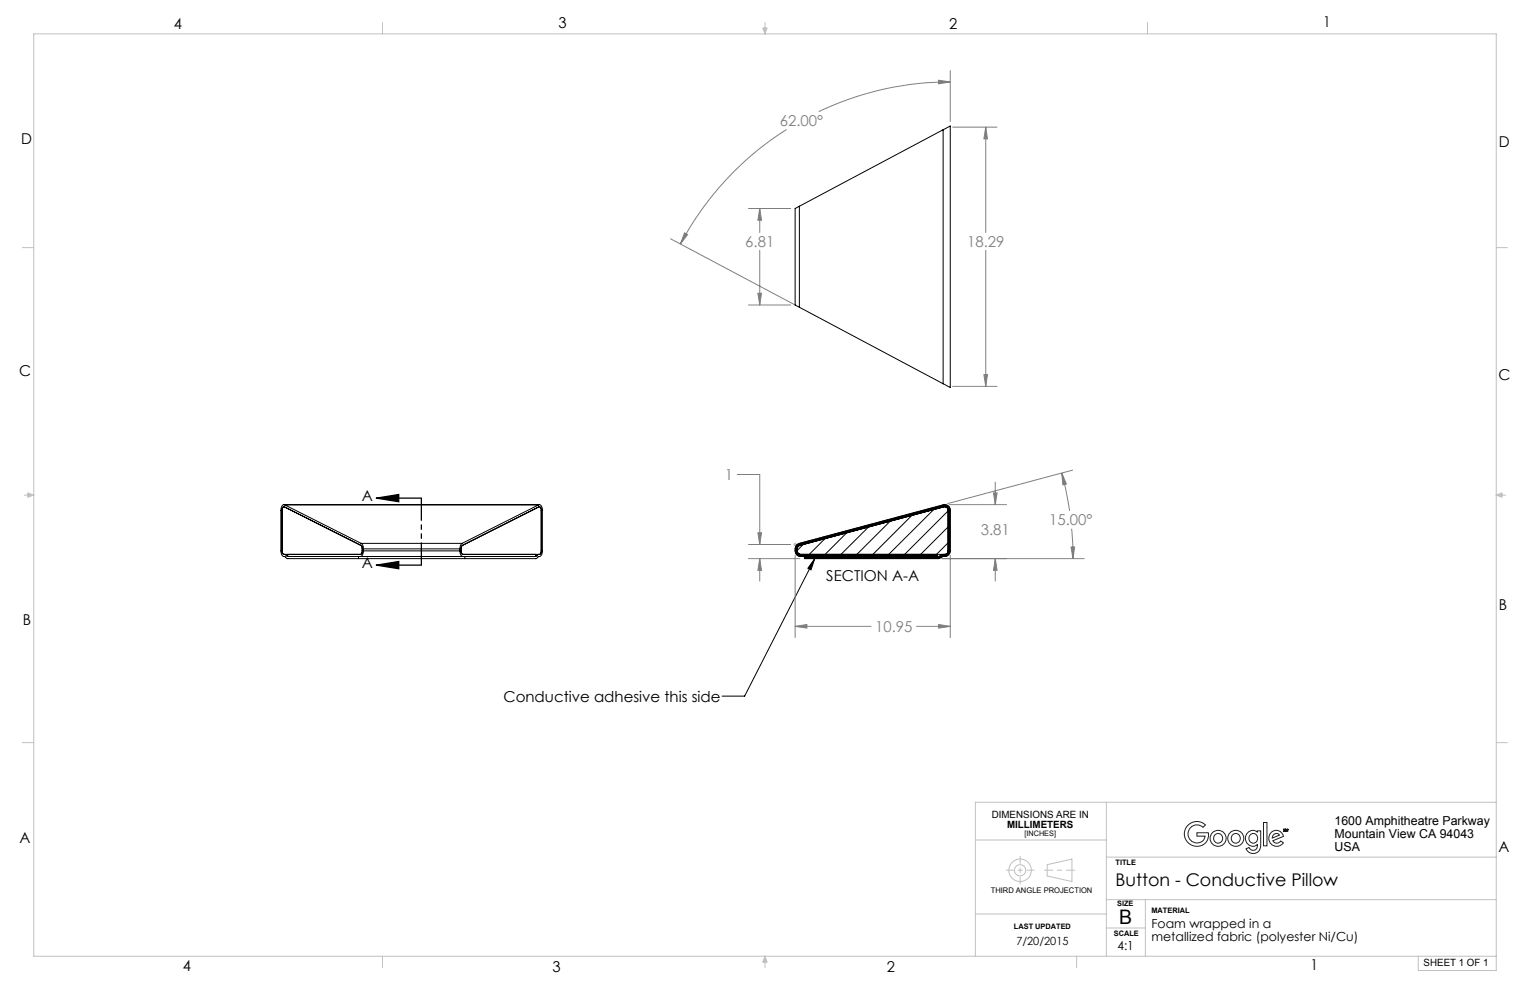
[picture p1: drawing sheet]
<svg xmlns="http://www.w3.org/2000/svg" width="432mm" height="279mm" viewBox="0 0 432 279" stroke-linecap="round" stroke-linejoin="round" font-family="sans-serif">
<!-- layer: Layer 1 -->
<path d="M229.9 157.7l-1 3.1-.9-.4zM229.9 157.7l-19.8 38.8h-6.3" fill="none" stroke="#000" stroke-width=".28"/>
<path d="M106.2 140.6l6.3-1v2zM106.2 159.5l6.3-1v2zM106.2 140.6h12.7M106.2 159.5h12.7" fill="none" stroke="#000" stroke-width=".35"/>
<g fill="none" stroke="#808080" stroke-width=".28">
<path d="M268.2 19.9v14.4M222 36.5a86.3 86.3 0 0 0-30 32.4M264.9 22.6l3.3 .5-3.3 .6zM268.2 23.1a86 86 0 0 0-37.1 8.4M268.9 35.9h12.5M278.2 35.9v29.7M278.2 35.9l.5 3.3h-1zM211.2 58.8h11.9M214.4 58.8v6.8M214.4 58.8l.5 3.4h-1zM189.2 67.4l35.3 18.7M193.2 65.7l.9 .5-2.1 2.7z"/>
<path d="M214.4 70.7v15.4M278.2 70.7v38.3M211.2 86.1h11.9M213.9 82.8h1l-.5 3.3zM268.9 109h12.5M277.7 105.7h1l-.5 3.3zM208.1 133.9h6.3v19.8M280.4 139.1h1l-.5 3.3zM280.9 136.1v6.3M299.6 133.5l1.4 3.1-1 .2zM299.6 133.5l1.3 5.3 1 5.4M302.7 132.7l-35.3 9.4"/>
<path d="M211.2 153.7h11.9M211.2 157.7h14.5M213.9 150.4h1l-.5 3.3zM214.4 157.7l.5 3.3h-1zM214.4 157.7v6.3M224.4 156.7v23.3M265.9 157.7h40.1M267.9 142.4h16.2M268.2 156.7v23.3M280.9 157.7v6.3M280.9 157.7l.5 3.3h-1zM302.3 154.4h1l-.5 3.3z"/>
<path d="M302.4 149.2l.4 8.5M224.4 176.8h21.4M224.4 176.8l3.3-.6v1.1zM258.7 176.8h9.5M264.9 176.2l3.3 .6-3.3 .5z"/>
</g>
<g fill="none" stroke="#c0c0c0" stroke-width=".28">
<path d="M107.9 6.3v3.3M215.3 7.9h1.2l-.6 1.7zM215.6 7.9l.3 1.7M215.9 6.3v3.3M216.2 7.9l-.3 1.7M323.8 6.3v3.3M6.3 69.9h3.2M422.3 69.9h3.1M6.8 139.7h2.7M7.9 139.1l1.6 .6-1.6 .6zM7.9 139.4l1.6 .3M9.5 139.7l-1.6 .3"/>
<path d="M422.3 139.7h2.6M422.3 139.7l1.6 .3M422.3 139.7l1.6-.6v1.2zM423.9 139.4l-1.6 .3M223.9 153.7h1M224 153.3l.8 .7M224.4 153.2v1M224.8 153.3l-.8 .7M6.3 209.6h3.2M422.3 209.6h3.1M275.3 237.1h36.9M312.2 226.4v43.5"/>
<path d="M422.3 226.4h-147v43.5M275.3 258h36.9M295.5 244l7-1.6v6.4l-7-1.6zM312.2 241.9h110.1M312.2 253.9h110.1M323.3 253.9v16M107.9 269.9v3.2M215.9 269.9v3.2M215.9 269.9l.6 1.6h-1.2zM215.9 269.9l-.3 1.6M215.9 269.9l.3 1.6M303.8 269.9v3.2"/>
<path d="M312.2 261.9h11.1M400.3 269.9v4h22v-264.3h-412.8v260.3h412.8"/>
<circle cx="287.9" cy="245.6" r="3.2"/>
<circle cx="287.9" cy="245.6" r="1.6"/>
</g>
<path d="M118.9 140.6v18.9" fill="none" stroke="#000" stroke-width=".35" stroke-dasharray="6.3 1.3 1.3 1.3 1.3 1.3" stroke-dashoffset=".1"/>
<path d="M294.8 245.6h8.5" fill="none" stroke="#c0c0c0" stroke-width=".28" stroke-dasharray="15.2 1.3 1.3 1.3" stroke-dashoffset="12.9"/>
<path d="M284 245.6h7.8M287.9 241.7v7.8" fill="none" stroke="#c0c0c0" stroke-width=".28" stroke-dasharray="15.2 1.3 1.3 1.3" stroke-dashoffset="13.2"/>
<g fill="#000">
<path d="M229.9 157.7l-1 3.1-.9-.4z"/>
<path d="M106.2 140.6l6.3-1v2zM106.2 159.5l6.3-1v2z"/>
</g>
<g fill="#808080">
<path d="M213.9 150.4h1l-.5 3.3zM214.4 157.7l.5 3.3h-1z"/>
<path d="M280.9 157.7l.5 3.3h-1zM280.4 139.1h1l-.5 3.3zM302.3 154.4h1l-.5 3.3zM299.6 133.5l1.4 3.1-1 .2zM224.4 176.8l3.3-.6v1.1zM264.9 176.2l3.3 .6-3.3 .5zM264.9 22.6l3.3 .5-3.3 .6zM193.2 65.7l.9 .5-2.1 2.7zM278.2 35.9l.5 3.3h-1zM277.7 105.7h1l-.5 3.3zM214.4 58.8l.5 3.4h-1zM213.9 82.8h1l-.5 3.3z"/>
</g>
<g fill="none" stroke="#000" stroke-width=".28">
<path d="M266.2 36.6l2-1v73.8l-2-1.1M266.2 36.6v71.7M266.2 36.6l-40.6 21.6M225.6 58.2l-1.2 .6v27.3l1.2 .6M225.6 58.2v28.5M225.6 86.7l40.6 21.6M80 143.1l21.8 10.8 .4 .8-.1 1.5-.3 .3h-21.8l-.4-1v-11.5zM80.1 142.4h72.1M80.4 142.5a1.13 1.13 0 0 0-1.1 1.5v11.5a1.34 1.34 0 0 0 1.2 1.7l.5 .5h70.3l.6-.6a1.23 1.23 0 0 0 1.2-1.6v-11.5a1.1 1.1 0 0 0-1.1-1.5M80.4 156.5l.4 .3M80.4 142.5l21.5 10.9M80.4 142.5h71.6"/>
<path d="M80.8 156.8l.4 .3M80.8 156.8h.4M81.2 157.1h70M81.2 156.5v.6M101.2 157.1v.6M101.9 153.4l.5 .7 .2 .8M101.9 153.4h28.5M102.6 155.5a1.39 1.39 0 0 1-.9 1.6M102.6 154.9v.6M102.6 154.9h27.2M102.6 155.5h27.2M129.8 155.5a1.39 1.39 0 0 0 .8 1.6"/>
<path d="M129.8 154.9v.6M130.1 155.5v-1l.4-.6 21.6-10.8a.72 .72 0 0 1 .7 .9v11.6l-.4 .8-21.8 .1M130.1 155.5l.2 .7 .3 .3M130.4 153.4l-.5 .7-.1 .8M131.2 157.1v.6M151.2 156.5v.6M151.2 156.8h.4M151.6 156.8l-.4 .3M152 156.5l-.4 .3M152 142.5l-21.6 10.9M225 154.8l-.6 .6M225 155.1l-.6 .5"/>
<path d="M225 155.6l-.5 .5M225.1 153.6l-.4 .4M225.1 155.8l-.5 .5M225.2 154.3l-.8 .8M225.2 156l-.4 .5M225.3 156.2l-.4 .4M225.3 154.2l41-11.1a.99 .99 0 0 1 1.3 .9v11.5a.96 .96 0 0 1-1 1h-40.6a1.11 1.11 0 0 1-1-1.6zM225.5 156.3l-.5 .4M225.6 153.4l-1.1 1.1M225.6 153.4a1.93 1.93 0 0 0-1.2 2 1.93 1.93 0 0 0 1.6 1.7h38.6M225.6 153.4l40.6-10.9a1.57 1.57 0 0 1 2 1.5v11.5a1.63 1.63 0 0 1-2 1.6M225.6 156.4l-.4 .4"/>
<path d="M225.8 156.5l-.4 .5M226 153.2l-1.6 1.6M226.1 156.5l-.5 .5M226.4 153.1l-.9 1M226.4 156.5l-.6 .6M226.7 156.5l-.6 .6M226.8 153l-.9 .9M227 156.5l-.6 .6M227 157.1v.6h37.9l1.3-.6M227.2 152.9l-.9 .9M227.3 156.5l-.6 .6M227.5 152.8l-3 3.1"/>
<path d="M227.5 156.5l-.6 .6M227.8 156.5l-.8 .8M227.9 152.7l-.9 .9M228.1 156.5l-1.1 1.1M228.3 152.6l-.9 .9M228.3 157.1l-.6 .6M228.7 152.5l-.9 .9M228.7 156.5l-1.3 1.2M229 156.5l-.6 .6M229.1 152.4l-.9 .9M229.2 156.5l-1.2 1.2M229.4 152.3l-.8 .9"/>
<path d="M229.5 156.5l-1.2 1.2M229.8 156.5l-1.2 1.2M229.8 152.2l-.8 .9M230 156.5l-1.2 1.2M230.2 152.1l-.9 .9M230.3 156.5l-1.2 1.2M230.6 152l-.9 .9M230.6 156.5l-1.2 1.2M230.9 156.5l-1.2 1.2M231 151.9l-.9 .9M231.2 156.5l-1.2 1.2M231.4 151.8l-.9 .8"/>
<path d="M231.5 156.5l-1.2 1.2M231.7 151.7l-.8 .8M231.7 156.5l-1.2 1.2M232 156.5l-1.2 1.2M232.1 151.6l-.8 .8M232.3 156.5l-1.2 1.2M232.5 151.5l-.8 .8M232.6 156.5l-1.2 1.2M232.9 151.4l-.9 .9M233.2 156.5l-1.2 1.2M233.3 151.3l-.9 .9M233.4 156.5l-1.2 1.2"/>
<path d="M233.6 151.2l-6.4 6.5M233.7 156.5l-1.2 1.2M234 156.5l-1.2 1.2M234 151.1l-.8 .8M234.2 157.1l-.6 .6M234.3 156.5l-1.2 1.2M234.4 151l-.8 .8M234.6 156.5l-1.2 1.2M234.8 150.9l-.8 .8M234.8 156.5l-.6 .6M235.1 156.5l-1.2 1.2M235.2 150.8l-.8 .8"/>
<path d="M235.4 156.5l-1.2 1.2M235.6 150.7l-.9 .8M235.7 156.5l-1.2 1.2M235.9 150.6l-.8 .8M235.9 156.5l-1.2 1.2M236.2 156.5l-1.2 1.2M236.3 150.5l-.8 .8M236.5 156.5l-1.2 1.2M236.7 150.4l-.8 .8M236.8 156.5l-1.2 1.2M237.1 156.5l-1.2 1.2M237.1 150.2l-.8 .9"/>
<path d="M237.5 150.2l-.9 .8M237.6 156.5l-1.2 1.2M237.9 150.1l-.9 .8M237.9 156.5l-1.2 1.2M238.2 156.5l-1.2 1.2M238.3 150l-.9 .8M238.5 156.5l-1.2 1.2M238.7 149.9l-.9 .8M238.8 156.5l-1.2 1.2M239 149.8l-.8 .8M239 156.5l-1.2 1.2M239.3 156.5l-1.2 1.2"/>
<path d="M239.4 149.6l-.9 .9M239.6 156.5l-1.2 1.2M239.8 149.5l-8.1 8.2M239.9 156.5l-1.2 1.2M240.2 149.4l-.9 .9M240.2 156.5l-1.2 1.2M240.5 156.5l-1.2 1.2M240.6 149.3l-.9 .9M240.7 156.5l-1.2 1.2M240.9 149.2l-.8 .9M241 156.5l-1.2 1.2M241.3 156.5l-1.2 1.2"/>
<path d="M241.3 149.1l-.8 .9M241.6 156.5l-1.3 1.2M241.7 149l-.9 .9M242.1 148.9l-.9 .9M242.1 156.5l-1.2 1.2M242.4 156.5l-1.2 1.2M242.5 148.8l-.9 .9M242.7 156.5l-1.2 1.2M242.9 148.7l-.9 .9M243 156.5l-1.2 1.2M243.2 148.6l-.8 .9M243.2 156.5l-1.2 1.2"/>
<path d="M243.5 156.5l-1.2 1.2M243.6 148.5l-.8 .9M243.8 156.5l-1.2 1.2M244 148.4l-.8 .9M244.1 156.5l-1.2 1.2M244.4 156.5l-1.2 1.2M244.4 148.3l-.9 .9M244.7 156.5l-1.2 1.2M244.8 148.2l-.9 .8M244.9 156.5l-1.2 1.2M245.1 148.1l-.8 .8M245.2 156.5l-1.2 1.2"/>
<path d="M245.5 156.5l-1.2 1.2M245.5 148l-.8 .8M245.8 156.5l-1.2 1.2M245.9 147.9l-9.8 9.8M246.1 156.5l-1.2 1.2M246.3 147.8l-.8 .9M246.6 156.5l-1.2 1.2M246.7 147.7l-.8 .9M246.9 156.5l-1.2 1.2M247.1 147.6l-.9 .8M247.2 156.5l-1.2 1.2M247.4 147.5l-.8 .8"/>
<path d="M247.5 156.5l-1.3 1.2M247.8 156.5l-1.3 1.2M247.8 147.4l-.8 .8M248 156.5l-1.2 1.2M248.2 147.3l-.8 .8M248.3 156.5l-1.2 1.2M248.6 156.5l-1.2 1.2M248.6 147.2l-.8 .8M248.8 156.5l-1.2 1.2M249 147.1l-.9 .8M249.1 156.5l-1.2 1.2M249.4 147l-.9 .8"/>
<path d="M249.4 156.5l-1.2 1.2M249.7 156.5l-1.2 1.2M249.8 146.9l-.9 .8M250 156.5l-1.2 1.2M250.2 146.8l-.9 .8M250.3 156.5l-1.2 1.2M250.5 146.7l-.8 .8M250.5 156.5l-1.2 1.2M250.9 146.6l-.9 .8M251.1 156.5l-1.2 1.2M251.3 146.5l-.9 .8M251.4 156.5l-1.2 1.2"/>
<path d="M251.7 146.4l-.9 .8M251.7 156.5l-1.2 1.2M252 156.5l-1.2 1.2M252.1 146.3l-11.5 11.4M252.2 156.5l-1.2 1.2M252.4 146.2l-.8 .8M252.5 156.5l-1.2 1.2M252.8 156.5l-1.2 1.2M252.8 146.1l-.8 .8M253.1 156.5l-1.2 1.2M253.2 145.9l-.9 .9M253.4 156.5l-1.2 1.2"/>
<path d="M253.6 145.8l-.9 .9M253.6 156.5l-1.2 1.2M253.9 156.5l-1.2 1.2M254 145.7l-.9 .9M254.2 156.5l-1.2 1.2M254.4 145.6l-.9 .9M254.5 156.5l-1.2 1.2M254.7 145.5l-.8 .9M254.7 156.5l-1.2 1.2M255 156.5l-1.2 1.2M255.1 145.5l-.8 .8M255.5 145.3l-.8 .9"/>
<path d="M255.6 156.5l-1.2 1.2M255.9 156.5l-1.2 1.2M255.9 145.2l-.9 .9M256.2 156.5l-1.2 1.2M256.3 145.1l-.9 .9M256.4 156.5l-1.2 1.2M256.6 145l-.8 .9M256.7 156.5l-1.2 1.2M257 156.5l-1.2 1.2M257 144.9l-.8 .9M257.3 156.5l-1.2 1.2M257.4 144.8l-.8 .9"/>
<path d="M257.6 156.5l-1.2 1.2M257.8 144.7l-.8 .9M257.8 156.5l-1.2 1.2M258.1 156.5l-1.2 1.2M258.2 144.6l-13.1 13.1M258.4 156.5l-1.2 1.2M258.6 144.5l-.9 .8M258.7 156.5l-1.2 1.2M258.9 144.4l-.8 .9M259 156.5l-1.2 1.2M259.3 156.5l-1.2 1.2M259.3 144.3l-.8 .9"/>
<path d="M259.5 156.5l-1.2 1.2M259.7 144.2l-.8 .9M260.1 144.1l-.8 .9M260.1 156.5l-1.2 1.2M260.4 156.5l-1.2 1.2M260.5 144l-.9 .9M260.6 156.5l-1.2 1.2M260.9 143.9l-.9 .8M260.9 156.5l-1.2 1.2M261.2 156.5l-1.2 1.2M261.3 143.8l-.9 .8M261.5 156.5l-1.2 1.2"/>
<path d="M261.7 143.7l-.9 .8M261.8 156.5l-1.2 1.2M262 143.6l-.8 .8M262 156.5l-1.2 1.2M262.3 156.5l-1.2 1.2M262.4 143.5l-.9 .8M262.6 156.5l-1.2 1.2M262.8 143.4l-.9 .8M262.9 156.5l-1.2 1.2M263.2 143.3l-.9 .8M263.2 156.5l-1.2 1.2M263.5 156.5l-1.2 1.2"/>
<path d="M263.6 143.2l-.9 .8M263.7 156.5l-1.2 1.2M263.9 143.1l-.8 .8M264 156.5l-1.2 1.2M264.3 143l-14.7 14.7M264.6 157.1v-.6l-1.2 1.2M264.6 156.7l-.9 1M264.6 157l-.7 .7M264.7 142.9l-.9 .8M264.8 157.1l-.6 .6M265.1 142.8l-.9 .8M265.5 142.7l-.9 .8"/>
<path d="M265.5 156.7l-1 1M265.9 142.6l-.9 .8M266 156.5l-1.2 1.2M266.2 156.5l-1.6 .6M266.2 142.5l-.8 .8M266.3 156.5l-1.2 1.1M266.6 142.4l-.8 .8M266.6 156.5l-.8 .7M266.8 142.5l-.6 .6M266.9 156.4l-.7 .7M267.1 142.5l-.6 .5M267.3 142.6l-.5 .5"/>
<path d="M267.4 142.7l-.4 .4M267.6 142.8l-.4 .4M267.8 142.9l-.5 .4M267.9 143.1l-.5 .4M268 143.2l-.5 .5M268.1 143.4l-.5 .5M268.1 156l-.9 1M268.1 143.7l-14 14M268.2 148.1l-9.6 9.6M268.2 152.6l-5.1 5.1M268.2 143.9l-.6 .6M268.2 144.1l-.6 .6"/>
<path d="M268.2 144.4l-.6 .6M268.2 144.7l-.6 .6M268.2 145l-.6 .6M268.2 145.3l-.6 .6M268.2 145.6l-.6 .6M268.2 145.8l-.6 .6M268.2 146.1l-.6 .6M268.2 146.4l-.6 .6M268.2 146.7l-.6 .6M268.2 147l-.6 .6M268.2 147.2l-.6 .6M268.2 147.5l-.6 .6"/>
<path d="M268.2 147.8l-.6 .6M268.2 148.4l-.6 .6M268.2 148.7l-.6 .6M268.2 148.9l-.6 .6M268.2 149.2l-.6 .6M268.2 149.5l-.6 .6M268.2 149.8l-.6 .6M268.2 150l-.6 .6M268.2 150.3l-.6 .6M268.2 150.6l-.6 .6M268.2 150.9l-.6 .6M268.2 151.2l-.6 .6"/>
<path d="M268.2 151.4l-.6 .6M268.2 151.7l-.6 .6M268.2 152l-.6 .6M268.2 152.3l-.6 .6M268.2 152.9l-.6 .6M268.2 153.1l-.6 .6M268.2 153.4l-.6 .6M268.2 153.7l-.6 .6M268.2 154l-.6 .6M268.2 154.3l-.6 .6M268.2 154.6l-.6 .6M268.2 154.8l-.6 .6"/>
<path d="M268.2 155.1l-.7 .7M268.2 155.4l-1.7 1.7M268.2 155.7l-1.4 1.4"/>
</g>
<g fill="none" stroke="#191924" stroke-width=".28">
<path d="M362.4 234.1l-.2 .1 .8-.2 .1 .5M362.4 234.3v.2M362.4 234.1v.4M362.4 234.1h.1M362.7 234.2l-.2 .1 .2 .2h-.3M362.7 234.1v.1M362.7 234.1h.1M362.7 234v.1M362.8 234.5h.1M362.8 234.1v.4M362.8 234l-.1 .2M362.8 234.5v-.3l.4 .3"/>
<path d="M363.1 234.5h.1M363.2 234.5h.1M363.2 234.3l-.1 .2M363.2 234.3v.2M363.3 234.1h.1M363.3 234.1l.2-.1v.6h-.1l-.1-.4M363.3 234.2l-.1 .1M363.3 234.2l-.1 .3M363.3 234.1v.1M363.3 234.2h.1"/>
</g>
<g fill="none" stroke="#231f20" stroke-width=".28">
<path d="M335.3 232.9a3.5 3.5 0 0 1 4.9-.1l-.7 .7a2.52 2.52 0 0 0-3.6 .2 2.52 2.52 0 0 0 .4 3.6 2.52 2.52 0 0 0 3.6-.6l.2-.7h-2.3v-1h3.2a3.4 3.4 0 0 1-2.4 3.9 3.4 3.4 0 0 1-4.1-2.2 3.4 3.4 0 0 1 .8-3.8zM352.1 235a1.87 1.87 0 0 1 2.8-.2v-.3h.9v4a2.15 2.15 0 0 1-1.6 2.3 2.15 2.15 0 0 1-2.5-1.3l.8-.3a1.23 1.23 0 0 0 1.6 .7 1.23 1.23 0 0 0 .7-1.6 2.15 2.15 0 0 1-2.9-.3 2.15 2.15 0 0 1 .2-3zM353 235.5a1.27 1.27 0 0 1 1.7 .3 1.27 1.27 0 0 1-.2 1.8 1.27 1.27 0 0 1-1.8-.2 1.47 1.47 0 0 1 .3-1.9zM356.6 232.1h1v6.6h-1zM358.7 235a2.09 2.09 0 0 1 3.5 1l-3 1.3a1.26 1.26 0 0 0 2.2 0l.8 .6a2.27 2.27 0 0 1-3.3 .4 2.27 2.27 0 0 1-.2-3.3zM359.3 235.7l.9-.5 .6 .1 .3 .4-2 .8z"/>
<circle cx="343.7" cy="236.6" r="1.33"/>
<circle cx="343.8" cy="236.6" r="2.27"/>
<circle cx="348.7" cy="236.6" r="1.33"/>
<circle cx="348.8" cy="236.6" r="2.27"/>
</g>
<text font-size="5.6" x="315.9" y="260.8">B</text>
<text font-size="4.9" x="314.8" y="249.9">Button - Conductive Pillow</text>
<g font-size="4.2">
<text x="49" y="8.1">4</text>
<text x="157.6" y="7.8">3</text>
<text x="267.9" y="8.1">2</text>
<text x="373.5" y="7.7">1</text>
<text x="6" y="40.7">D</text>
<text x="423" y="41.5">D</text>
<text x="5.4" y="106.2">C</text>
<text x="422.9" y="107.2">C</text>
<text x="102.2" y="141.3">A</text>
<text x="102.2" y="160.2">A</text>
<text x="233.2" y="164">SECTION A-A</text>
<text x="423" y="172">B</text>
<text x="6.5" y="176.3">B</text>
<text x="142.1" y="198">Conductive adhesive this side</text>
<text x="5.5" y="238">A</text>
<text x="422.9" y="240.4">A</text>
<text x="51.6" y="274.1">4</text>
<text x="155.9" y="274.2">3</text>
<text x="250.3" y="274.2">2</text>
<text x="369.8" y="273.8">1</text>
</g>
<g font-size="4.2" fill="#808080">
<text x="220.1" y="35.6">62.00°</text>
<text x="210.3" y="69.7">6.81</text>
<text x="272.9" y="69.7">18.29</text>
<text x="204.6" y="135.5">1</text>
<text x="296.1" y="148.3">15.00°</text>
<text x="276.8" y="151">3.81</text>
<text x="247" y="178.4">10.95</text>
</g>
<g font-size="3.5">
<text x="376.6" y="233">1600 Amphitheatre Parkway</text>
<text x="376.6" y="236.5">Mountain View CA 94043</text>
<text x="376.6" y="240">USA</text>
<text x="325" y="261.9">Foam wrapped in a</text>
<text x="315.4" y="268.2">4:1</text>
<text x="325" y="265.4">metallized fabric (polyester Ni/Cu)</text>
</g>
<text font-size="3.2" x="286.8" y="266.6">7/20/2015</text>
<g font-size="2.8">
<text x="279.9" y="230.8">DIMENSIONS ARE IN</text>
<text x="284.2" y="233.7">MILLIMETERS</text>
<text x="401.8" y="272.7">SHEET 1 OF 1</text>
</g>
<text font-size="2.2" x="279.6" y="252.1">THIRD ANGLE PROJECTION</text>
<g font-size="2.1">
<text x="289.1" y="235.9">[INCHES]</text>
<text x="314.8" y="244.2">TITLE</text>
<text x="315.3" y="255.7">SIZE</text>
<text x="325" y="257.6">MATERIAL</text>
<text x="286.1" y="262.3">LAST UPDATED</text>
<text x="314.3" y="264.3">SCALE</text>
</g>
</svg>
